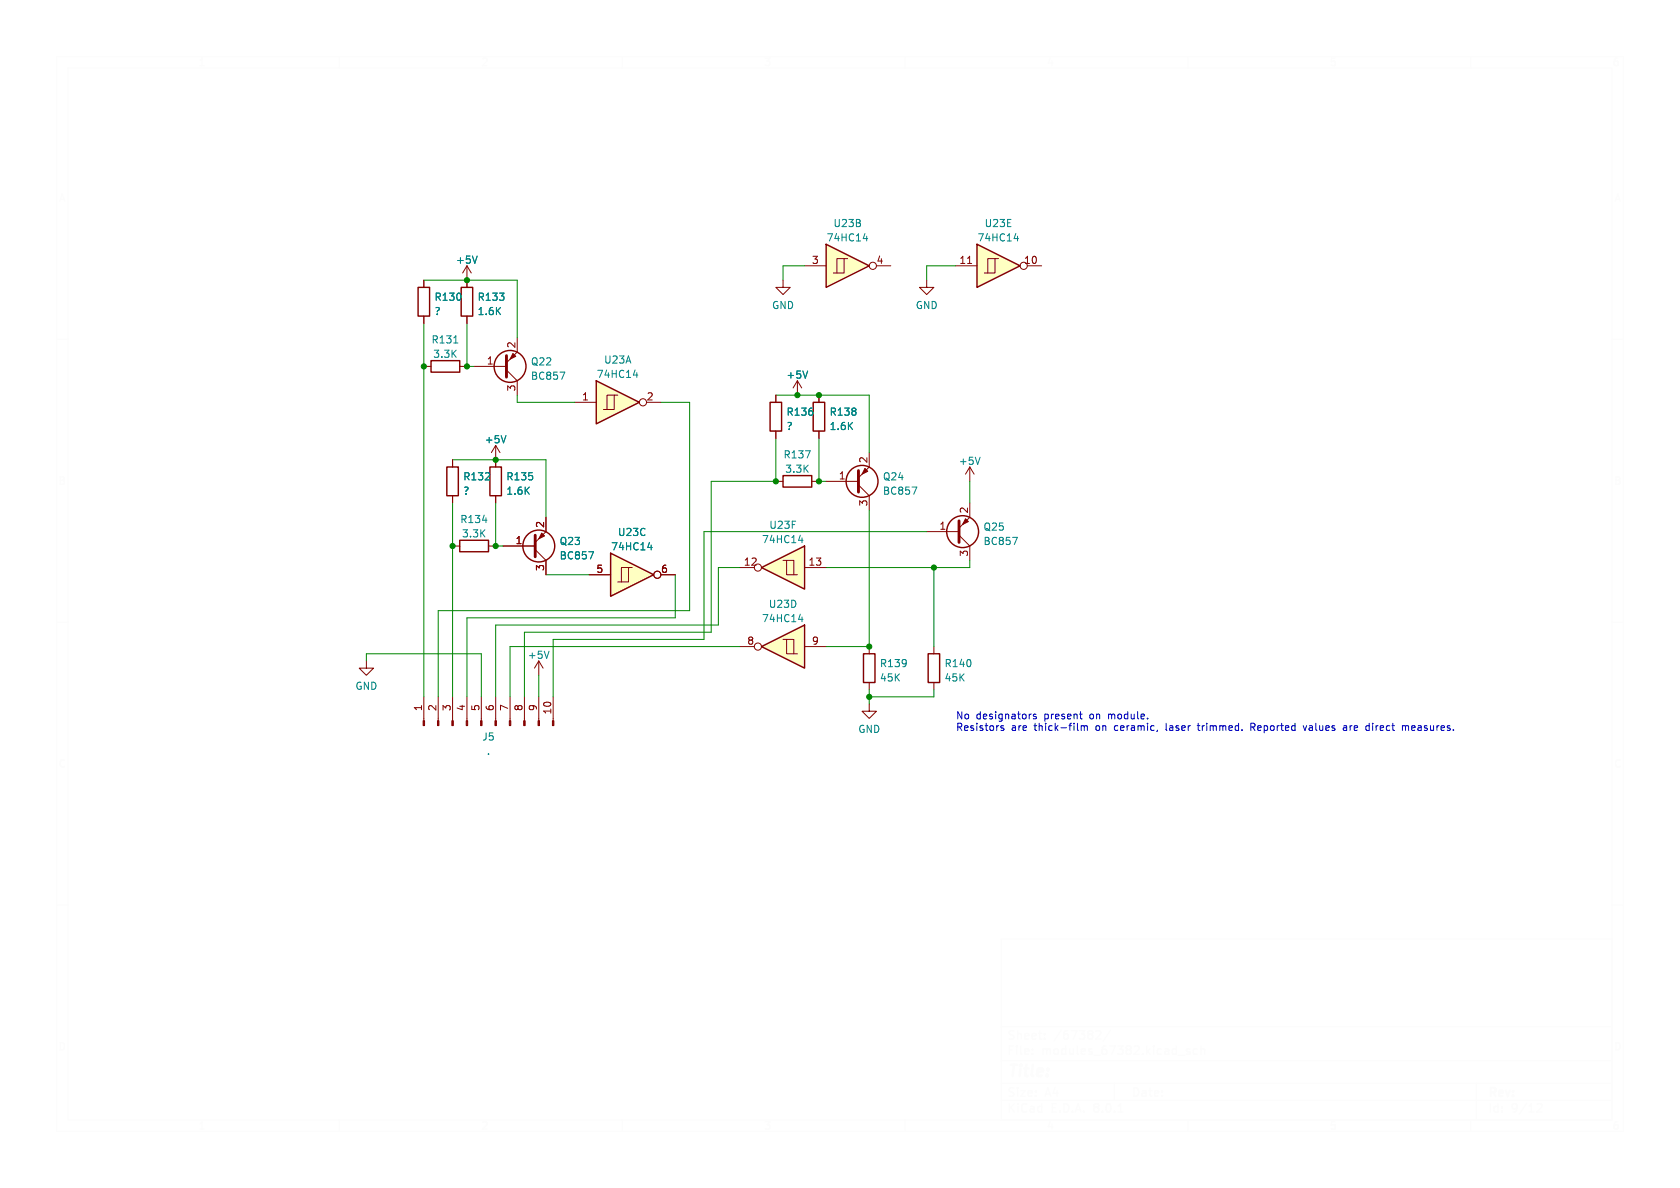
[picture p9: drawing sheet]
<svg xmlns="http://www.w3.org/2000/svg" width="297mm" height="210mm" viewBox="0 0 297 210" stroke-linecap="round" stroke-linejoin="round" font-family="sans-serif">
<g fill="none" stroke="#fcfcfc" stroke-width=".18">
<path d="M10 10h277v190h-277zM12 12h273v186h-273zM35.3 11.6h.8M35.3 10.7l.4-.4v1.3M60 10v2M85.3 10.4l.5-.1 .3 .4-.8 .9h.8M110 10v2M135.3 10.3h.8l-.4 .5 .3 .1v.6l-.2 .1-.5-.1M160 10v2M185.7 10.2l-.4 1h.9M186 10.7v.9M210 10v2"/>
<path d="M236 10.3h-.6l-.1 .6 .2-.1 .5 .1 .1 .1-.1 .5-.2 .1-.5-.1M260 10v2M286 10.3l-.4 .1a.88 .88 0 0 0 0 1.2l.4-.1 .1-.5-.3-.2-.3 .1-.2 .1M10.6 35.6l.4-1.3 .4 1.3M10.7 35.2h.6M285.6 35.6l.4-1.3 .4 1.3M285.7 35.2h.6M10 60h2M285 60h2M10.7 84.3h.4l.2 .2-.2 .4 .2 .1 .1 .3-.2 .3h-.5zM10.7 84.9h.4M285.7 84.3h.4l.2 .2-.2 .4 .2 .1 .1 .3-.2 .3h-.5z"/>
<path d="M285.7 84.9h.4M10 110h2M285 110h2M11.4 134.4a.62 .62 0 0 0-.9 .5 .62 .62 0 0 0 .7 .7l.2-.1M286.4 134.4a.62 .62 0 0 0-.9 .5 .62 .62 0 0 0 .7 .7l.2-.1M10 160h2M285 160h2M177 166h108v32h-108zM10.7 184.3a.66 .66 0 0 1 .7 .6 .66 .66 0 0 1-.7 .7zM35.3 198.7l.4-.4v1.3M35.3 199.6h.8M60 198v2"/>
<path d="M85.3 198.4l.5-.1 .3 .4-.8 .9h.8M110 198v2M135.3 198.3h.8l-.4 .5 .3 .1v.6l-.2 .1-.5-.1M160 198v2M177 194.5h108M177 191.5h108M177 187.5h108M177 181.5h108M178.5 195.1v1.5M178.5 185.6h.5M178.7 195.7l.6 .9M179.2 184.9h-.7v1.5"/>
<path d="M179.2 192.4l-.5-.1-.2 .1v.5l.6 .3 .1 .3-.2 .3-.6-.1M179.2 182.3l-.5-.1-.2 .1v.5l.6 .3 .1 .3-.2 .3-.6-.1M179.3 195.1l-.8 .9M179.7 184.9v.1M179.7 185.4v1M179.9 182.2v1.5M179.9 192.3v.1M179.9 192.8v1M179.9 182.8l.2-.1 .4 .1v.9M180 195.1v.1M180 195.6v1M180.5 192.8h.7l-.7 1h.7"/>
<path d="M180.5 184.9v1.3l.2 .2M181.2 185.9l.7-.1-.1-.3-.4-.1-.2 .2v.7h.6M181.2 183.2l.7-.1-.1-.3-.4-.1-.2 .2v.7h.6M181.5 195.2a.6 .6 0 0 0-.7 0 .6 .6 0 0 0-.2 .8 .56 .56 0 0 0 .3 .5 .56 .56 0 0 0 .6 0M181.7 193.3l.8-.1-.1-.3-.4-.1-.3 .2 .1 .7h.6M182.2 195.7h.5l.1 .9M182.5 183.2l.7-.1-.1-.3-.4-.1-.2 .2v.7h.6M182.5 186.3v.1M182.5 185.5v.1M182.8 196h-.5a.29 .29 0 0 0-.2 .3 .29 .29 0 0 0 .2 .3l.5-.1M183.1 193.7v.1M183.1 192.9v.1"/>
<path d="M183.6 182.7h.6M183.8 182.2v1.3l.4 .2M184.2 195.7l-.5-.1-.2 .3v.4l.1 .2h.6M184.2 195.1v1.5M184.4 185.5l.4-.1 .2 .2M184.4 185.4v1M184.7 183.6v.1M184.7 182.8v.1M184.7 193.8l.5-1.5 .5 1.5M184.9 193.4h.7M185 185.6l.2-.2 .4 .1 .1 .9M185 185.6v.8"/>
<path d="M185.7 198.2l-.4 1h.9M186 198.7v.9M186 195.8h.5M186.4 185.5l.2-.1 .4 .1 .1 .6-.1 .2-.4 .1-.2-.1zM186.5 192.2l-.3 1.1h.9M186.7 195.1h-.7v1.5h.7M186.9 192.8v1M187.4 196.5v.1M187.6 182.1l-1.3 2M188.1 195.1a.76 .76 0 0 1 .9 .7 .76 .76 0 0 1-.9 .8zM188.4 185.5l-.4-.1-.3 .3v.4l.1 .2h.6M188.4 184.9v1.5"/>
<path d="M188.7 182.2a.59 .59 0 0 0-.7 .6v.6l.2 .2 .4 .1 .2-.1 .1-.5-.2-.3h-.4l-.3 .3M189.1 185.4l.1 .9 .3 .1 .2-.1M189.4 182.2h1l-.7 1.5M189.6 196.5v.1M189.7 185.4v1M190.1 196.6l.5-1.5 .5 1.5M190.2 196.2h.8M190.5 184.9v1.3l.2 .2M190.8 182.2h.9l-.5 .6 .5 .1v.7l-.2 .1h-.5l-.2-.1M191.2 185.9l.7-.1-.1-.3-.4-.1-.2 .2v.7h.6M191.6 196.5v.1M192.6 182.8l-.3 .3 .1 .5 .2 .1 .4-.1 .2-.2-.1-.4-.2-.2"/>
<path d="M192.6 182.8l-.3-.2 .3-.4 .4 .1 .2 .2-.3 .3M192.6 182.8h.3M193 185.5l-.3-.1-.2 .2v.2l.5 .2v.3h-.5M193.4 186.5h1.1M193.7 195.7l-.3 .3v.3l.3 .3 .4-.1 .1-.2v-.4l-.2-.2M193.7 195.7l-.3-.2 .3-.4 .4 .1 .1 .2-.2 .3M193.7 195.7h.3M193.7 182.3l.6-.1 .2 .1 .1 .3-.9 1.1h.9M194.9 196.5v.1M195.5 184.9a.59 .59 0 0 0-.7 .6v.6l.2 .2 .4 .1 .2-.1 .1-.5-.2-.3h-.4l-.3 .3M195.7 195.2l.2-.1a.81 .81 0 0 1 .6 .6 .81 .81 0 0 1-.3 .8l-.2 .1a.81 .81 0 0 1-.3-1.4zM196.2 184.9h1l-.7 1.5"/>
<path d="M196.3 182.1l-1.3 2M197 191.5v3M197 196.5v.1M197.6 184.9h.9l-.5 .6 .5 .1v.7l-.3 .1h-.4l-.2-.1M197.7 196.6h.8M197.7 195.5l.4-.4v1.5M199.4 185.5l-.3 .3 .1 .5 .2 .1 .4-.1 .2-.2-.1-.4-.2-.2M199.4 185.5l-.3-.2 .3-.4 .4 .1 .2 .2-.3 .3M199.4 185.5h.3M200.5 192.3a.76 .76 0 0 1 .8 .7 .76 .76 0 0 1-.8 .8zM200.5 185l.6-.1 .2 .1 .1 .3-.9 1.1h.9M202 192.9h.5l.1 .9"/>
<path d="M202 186.3v.1M202.6 193.2h-.5a.29 .29 0 0 0-.2 .3 .29 .29 0 0 0 .2 .3l.5-.1M202.7 184.9v1.5M202.9 185.8l.4 .6M203.1 192.8h.6M203.3 192.3v1.3l.4 .2M203.3 185.4l-.6 .6M204 184.9v.1M204 185.4v1M204.1 193.3l.7-.1-.1-.3-.4-.1-.2 .2 .1 .7h.5M205.3 185.5l-.4-.1-.3 .3v.4l.1 .2h.6M205.5 193.7v.1"/>
<path d="M205.5 192.9v.1M206 185.5h.5l.1 .9M206.6 185.8h-.5a.29 .29 0 0 0-.2 .3 .29 .29 0 0 0 .2 .3l.5-.1M208 185.5l-.5-.1-.3 .3v.4l.2 .2h.6M208 184.9v1.5M208.3 186.5h1.2M210 198v2M210.3 185.5l-.3-.1-.3 .2 .1 .2 .5 .2v.3h-.6M211.7 185.5l-.5-.1-.2 .3v.4l.1 .2h.6M212.3 185.5l.2-.1 .4 .1 .1 .9M212.3 184.9v1.5M236 198.3h-.6l-.1 .6 .2-.1 .5 .1 .1 .1-.1 .5-.2 .1-.5-.1"/>
<path d="M260 198v2M261 191.5v6.5M263.5 195.1v1.5M264.8 195.7l-.4-.1-.3 .3v.4l.1 .2h.6M264.8 195.1v1.5M265.5 196.5v.1M265.5 195.7v.1M268.2 195.7l-.3 .3h-.3l-.3-.3 .2-.5 .4-.1 .2 .1a.99 .99 0 0 1-.4 1.4h-.2M269.9 195l-1.3 2M270.3 196.6h.9M270.3 195.5l.4-.4v1.5M271.7 195.2l.6-.1 .2 .1 .1 .3-.9 1.1h.9"/>
<path d="M285.7 184.3a.66 .66 0 0 1 .7 .6 .66 .66 0 0 1-.7 .7zM286 198.3l-.4 .1a.88 .88 0 0 0 0 1.2l.4-.1 .1-.5-.3-.2-.3 .1-.2 .1"/>
</g>
<path d="M263.6 193.1l.7-.1 .1-.2-.1-.4-.2-.1h-.5v1.5M263.9 193.1l.5 .7M265 193.3l.7-.2-.1-.2-.4-.1-.2 .2 .1 .7h.5M266.2 192.8l.4 1 .3-1M267.5 193.6v.2M267.5 192.9v.1" fill="none" stroke="#fcfcfc" stroke-width=".3"/>
<g fill="none" stroke="#fcfcfc" stroke-width=".4">
<path d="M178.7 188.2h1.1M179.3 188.2l-.3 2M180.4 188.9l-.1 1.3M180.5 188.2v.2M180.5 188.2l-.1 .1 .1 .1M180.5 188.2l.1 .1-.1 .1M181.1 188.9h.7M181.5 188.2l-.3 1.7 .1 .2 .4 .1M182.6 188.2l-.2 1.7 .2 .3M183.4 189.5l1-.1-.1-.4-.2-.1-.5 .1-.3 .9 .3 .3 .6-.1M185.1 190l.1 .1-.1 .1M185.1 190l-.1 .1 .1 .1"/>
<path d="M185.1 190v.2M185.3 189l-.1 .2M185.3 189v.1l-.1 .1M185.3 189l-.1 .1v.1"/>
</g>
<path d="M144.8 69.9v1.2M144.8 76.2v1.3M163.8 94h5.7M169.5 94.6l1.9 1.9v2.6M171.4 88.9v2.5l-1.9 1.9" fill="none" stroke="#840000" stroke-width=".18"/>
<path d="M169.5 92.1v3.8" fill="none" stroke="#840000" stroke-width=".51"/>
<path d="M170.7 91.7l.5 .5-1 .5z" fill="#840000" stroke="#840000" stroke-width=".18"/>
<g fill="none" stroke="#840000" stroke-width=".25">
<path d="M143.8 71.1h2v5.1h-2z"/>
<circle cx="170.2" cy="94" r="2.82"/>
</g>
<path d="M179 95h.9l-.6 1.3" fill="none" stroke="#008484" stroke-width=".18"/>
<path d="M146 43.2l7.7 3.8-7.7 3.8z" fill="#ffffc2"/>
<path d="M146 43.2l7.7 3.8-7.7 3.8z" fill="none" stroke="#840000" stroke-width=".25"/>
<g fill="none" stroke="#840000" stroke-width=".18">
<path d="M138.4 49.5v1.3h1.3l-1.3 1.3-1.2-1.3h1.2M142.2 47h3.8M149.2 45.7h-1.2v2.6M149.9 45.7h-.7v2.6h-1.9M154.9 47h2.6M163.8 49.5v1.3h1.3l-1.3 1.3-1.2-1.3h1.2M95.2 116.8l-.7 1.3M95.2 116.8v2.6M95.2 116.8l.8 1.3"/>
<circle cx="154.3" cy="47" r=".63"/>
</g>
<path d="M152.6 42.2h.8M153.2 41.7v.9M97.1 115.1l-.5 1.3" fill="none" stroke="#008484" stroke-width=".18"/>
<path d="M172.7 43.2l7.6 3.8-7.6 3.8z" fill="#ffffc2"/>
<path d="M172.7 43.2l7.6 3.8-7.6 3.8zM152.7 115.6h2v5.1h-2z" fill="none" stroke="#840000" stroke-width=".25"/>
<g fill="none" stroke="#840000" stroke-width=".18">
<path d="M168.9 47h3.8M171.1 46.6h.7M175.9 45.7h-1.3v2.6M176.5 45.7h-.6v2.6h-1.9M181.6 47h2.5M153.7 114.3v1.3M153.7 124.5v1.2h1.2l-1.2 1.3-1.3-1.3h1.3M153.7 120.7v1.2"/>
<circle cx="181" cy="47" r=".63"/>
</g>
<path d="M179.3 42.2h.8M179.9 41.7v.9" fill="none" stroke="#008484" stroke-width=".18"/>
<path d="M134.6 114.3l7.6-3.8v7.6z" fill="#ffffc2"/>
<path d="M81.5 50.8h2.1v5.1h-2.1zM134.6 114.3l7.6-3.8v7.6z" fill="none" stroke="#840000" stroke-width=".25"/>
<g fill="none" stroke="#840000" stroke-width=".18">
<path d="M82.5 47v3.8M82.5 55.9v1.3M82.5 47l-.7 1.3M82.5 47l.8 1.3M171.4 82.6l-.7 1.2M171.4 82.6v2.5M171.4 82.6l.8 1.2M130.8 114.3h2.5M138.4 113h.7v2.6h1.9M139.1 113h1.2v2.6M142.2 114.3h3.8M74.9 123.2v4.2"/>
<path d="M77.5 123.2v4.2M80 123.2v4.2M82.5 123.2v4.2M85.1 123.2v4.2M87.6 123.2v4.2M90.2 123.2v4.2M92.7 123.2v4.2M95.2 123.2v4.2M97.8 123.2v4.2"/>
<circle cx="134" cy="114.3" r=".63"/>
</g>
<path d="M84.4 45.3l-.5 1.2M173.3 80.8l-.5 1.3M141.2 109.5h.8M141.8 109.1v.8" fill="none" stroke="#008484" stroke-width=".18"/>
<g fill="#840000" stroke="#840000" stroke-width=".18">
<path d="M97.7 127.4h.2v.9h-.2z"/>
<path d="M95.1 127.4h.3v.9h-.3z"/>
<path d="M92.6 127.4h.2v.9h-.2z"/>
<path d="M90 127.4h.3v.9h-.3z"/>
<path d="M87.5 127.4h.3v.9h-.3z"/>
<path d="M85 127.4h.2v.9h-.2z"/>
<path d="M82.4 127.4h.3v.9h-.3z"/>
<path d="M79.9 127.4h.2v.9h-.2z"/>
<path d="M77.3 127.4h.3v.9h-.3z"/>
<path d="M74.8 127.4h.3v.9h-.3z"/>
</g>
<path d="M107.9 97.8l7.7 3.8-7.7 3.8z" fill="#ffffc2"/>
<g fill="none" stroke="#840000" stroke-width=".25">
<path d="M73.9 50.8h2v5.1h-2zM76.2 63.8h5.1v2h-5.1zM107.9 97.8l7.7 3.8-7.7 3.8z"/>
<circle cx="90.2" cy="64.8" r="2.82"/>
<circle cx="95.2" cy="96.5" r="2.82"/>
</g>
<g fill="none" stroke="#840000" stroke-width=".18">
<path d="M74.9 49.5v1.3M74.9 55.9v1.3M91.4 59.7v2.5l-1.9 1.9M74.9 64.8h1.3M81.3 64.8h1.2M83.8 64.8h5.7M89.5 65.4l1.9 1.9v2.6M88.9 96.5h5.7M94.6 97.2l1.9 1.9v2.5M96.5 91.4v2.6l-1.9 1.9M104.1 101.6h3.8M111.1 100.3h-1.2v2.6"/>
<path d="M111.8 100.3h-.7v2.6h-1.9M116.8 101.6h2.6"/>
<circle cx="116.2" cy="101.6" r=".63"/>
</g>
<path d="M80.2 60.6h.7M99 65.8h.8l-.5 1.3M104.1 97.5h.8l-.5 1.3M114.5 96.8h.8M115.1 96.4v.8" fill="none" stroke="#008484" stroke-width=".18"/>
<path d="M89.5 62.9v3.8M94.6 94.6v3.8" fill="none" stroke="#840000" stroke-width=".51"/>
<g fill="#840000" stroke="#840000" stroke-width=".18">
<path d="M95.8 94.2l.5 .5-1.1 .6z"/>
<path d="M90.7 62.5l.5 .5-1 .5z"/>
</g>
<path d="M105.4 67.3l7.6 3.8-7.6 3.8z" fill="#ffffc2"/>
<g fill="none" stroke="#840000" stroke-width=".25">
<path d="M105.4 67.3l7.6 3.8-7.6 3.8zM136.1 71.1h2.1v5.1h-2.1zM79 82.6h2v5h-2zM81.3 95.5h5.1v2h-5.1zM86.6 82.6h2v5h-2zM138.4 84.1h5.1v2h-5.1zM164.1 115.6h2v5.1h-2z"/>
<circle cx="152.4" cy="85.1" r="2.82"/>
</g>
<g fill="none" stroke="#840000" stroke-width=".18">
<path d="M87.6 78.7l-.7 1.3M87.6 78.7v3.9M87.6 78.7l.8 1.3M101.6 71.1h3.8M108.6 69.9h-1.3v2.5M109.2 69.9h-.6v2.5h-1.9M114.3 71.1h2.5M137.2 69.9v1.2M137.2 76.2v1.3M141 67.3l-.8 1.3M141 67.3v2.6M141 67.3l.7 1.3"/>
<path d="M80 96.5h1.3M80 81.3v1.3M80 87.6v1.3M86.4 96.5h1.2M87.6 87.6v1.3M137.2 85.1h1.2M143.5 85.1h1.3M146 85.1h5.8M151.8 85.7l1.9 1.9v2.6M153.7 80v2.6l-1.9 1.9M64.8 116.8v1.3h1.2l-1.2 1.3-1.3-1.3h1.3M165.1 114.3v1.3"/>
<path d="M165.1 120.7v1.2"/>
<circle cx="113.7" cy="71.1" r=".63"/>
</g>
<path d="M89.4 77l-.4 1.3M112 66.3h.8M112.6 65.9v.8M142.4 79.7h.8l-.5 1.3M142.8 65.6l-.4 1.3M85.3 92h.8M161.2 86.1h.9l-.6 1.3" fill="none" stroke="#008484" stroke-width=".18"/>
<path d="M151.8 83.2v3.8" fill="none" stroke="#840000" stroke-width=".51"/>
<path d="M152.9 82.8l.5 .5-1 .5z" fill="#840000" stroke="#840000" stroke-width=".18"/>
<path d="M134.6 100.3l7.6-3.8v7.6z" fill="#ffffc2"/>
<path d="M134.6 100.3l7.6-3.8v7.6z" fill="none" stroke="#840000" stroke-width=".25"/>
<g fill="none" stroke="#840000" stroke-width=".18">
<path d="M74.9 49.5v1.3M74.9 55.9v1.3M82.5 49.5v1.3M82.5 55.9v1.3M137.2 69.9v1.2M137.2 76.2v1.3M144.8 69.9v1.2M144.8 76.2v1.3M80 81.3v1.3M80 87.6v1.3M87.6 81.3v1.3M87.6 87.6v1.3"/>
<path d="M88.9 96.5h5.7M96.5 91.4v2.6M96.5 99.1v2.5M138.4 99.1h.7v2.5h1.9M139.1 99.1h1.2v2.5M104.1 101.6h3.8M116.8 101.6h2.6M130.8 100.3h2.5M142.2 100.3h3.8"/>
<circle cx="116.2" cy="101.6" r=".63"/>
<circle cx="134" cy="100.3" r=".63"/>
</g>
<path d="M84.4 45.3l-.5 1.2M89.4 77l-.4 1.3M142.8 65.6l-.4 1.3M104.1 97.5h.8l-.5 1.3M114.5 96.8h.8M115.1 96.4v.8M141.2 95.5h.8M141.8 95.1v.8" fill="none" stroke="#008484" stroke-width=".18"/>
<g fill="none" stroke="#0000c2" stroke-width=".18">
<path d="M177.4 128.3h-.3l-.2 .2 .1 .1 .4 .2v.3h-.5M182.2 126.2h.1M183.2 126.3l-.3-.1-.2 .2v.2l.5 .1v.3h-.5M190.5 127.9v1l.2 .2M190.8 126.2h.5M191.1 128.4l.4-.1 .2 .2M191.1 128.3v.8M191.2 127.1h.1M191.7 128.5l.2-.2h.3v.8M191.7 128.5v.6M204.6 129.1v.1M206.1 127.9v1l.2 .2"/>
<path d="M211.6 128.3h.5M211.8 127.9v1l.3 .2M221.4 128.5l.5 .6M221.7 127.9h-.6v1.2M221.7 128.5h-.6M230.4 128.3l.3 .8 .3-.8M237.5 128.3h.5l.1 .8M238.1 128.6h-.4l-.2 .2 .2 .3h.4M241.9 128.3h.2M242.1 127.9v1.2M242.1 129.1h-.2M248 128.3h.3l.2 .2"/>
<path d="M248.5 128.5l.2-.2h.3v.8M248.5 128.5v.6"/>
</g>
<g fill="none" stroke="#008400" stroke-width=".18">
<path d="M74.9 49.5h16.5v10.2M74.9 57.2v66M82.5 57.2v7.6h1.3M142.2 47h-3.8v2.5M168.9 47h-5.1v2.5M91.4 69.9v1.2h10.2M116.8 71.1h5.1v36.9h-44.4v15.2M137.2 77.5v7.6h-11.5v26.7h-33v11.4M137.2 69.9h16.5v10.1M144.8 77.5v7.6h1.2M80 88.9v34.3M80 81.3h16.5v10.1"/>
<path d="M87.6 88.9v7.6h1.3M153.7 90.2v24.1h-7.7M163.8 94h-39.3v19h-26.7v10.2M171.4 99.1v1.2h-25.4M171.4 85.1v3.8M64.8 116.8v-1.2h20.3v7.6M95.2 119.4v3.8M96.5 101.6h7.6M119.4 101.6v7.6h-36.9v14M130.8 100.3h-3.8v10.2h-39.4v12.7M130.8 114.3h-40.6v8.9M165.1 100.3v14"/>
<path d="M153.7 121.9v2.6M165.1 121.9v1.3h-11.4"/>
</g>
<g fill="#008400" stroke="#008400" stroke-width=".18">
<circle cx="153.7" cy="123.2" r=".46"/>
<circle cx="141" cy="69.9" r=".46"/>
<circle cx="137.2" cy="85.1" r=".46"/>
<circle cx="144.8" cy="85.1" r=".46"/>
<circle cx="144.8" cy="69.9" r=".46"/>
<circle cx="153.7" cy="114.3" r=".46"/>
<circle cx="165.1" cy="100.3" r=".46"/>
<circle cx="87.6" cy="81.3" r=".46"/>
<circle cx="87.6" cy="96.5" r=".46"/>
<circle cx="82.5" cy="49.5" r=".46"/>
<circle cx="74.9" cy="64.8" r=".46"/>
<circle cx="82.5" cy="64.8" r=".46"/>
<circle cx="80" cy="96.5" r=".46"/>
</g>
<g font-size="1.8" fill="#008484">
<text x="147.2" y="40.3">U23B</text>
<text x="174" y="40.3">U23E</text>
<text x="80.5" y="46.8">+5V</text>
<text x="146" y="42.9">74HC14</text>
<text x="172.7" y="42.9">74HC14</text>
<text x="76.7" y="53.4">R130</text>
<text x="84.3" y="53.4">R133</text>
<text x="76.7" y="55.9">?</text>
<text x="84.3" y="55.9">1.6K</text>
<text x="136.4" y="54.8">GND</text>
<text x="161.8" y="54.8">GND</text>
<text x="76.2" y="60.9">R131</text>
<text x="76.5" y="63.5">3.3K</text>
<text x="93.8" y="64.8">Q22</text>
<text x="106.7" y="64.5">U23A</text>
<text x="93.8" y="67.3">BC857</text>
<text x="105.4" y="67">74HC14</text>
<text x="138.9" y="67.1">+5V</text>
<text x="138.9" y="73.7">R136</text>
<text x="138.9" y="76.2">?</text>
<text x="146.6" y="73.7">R138</text>
<text x="146.6" y="76.2">1.6K</text>
<text x="85.6" y="78.6">+5V</text>
<text x="138.4" y="81.2">R137</text>
<text x="138.7" y="83.8">3.3K</text>
<text x="169.4" y="82.4">+5V</text>
<text x="81.8" y="85.1">R132</text>
<text x="81.8" y="87.7">?</text>
<text x="89.4" y="85.1">R135</text>
<text x="89.4" y="87.7">1.6K</text>
<text x="156" y="85.1">Q24</text>
<text x="156" y="87.7">BC857</text>
<text x="81.3" y="92.7">R134</text>
<text x="81.6" y="95.2">3.3K</text>
<text x="109.1" y="95">U23C</text>
<text x="135.9" y="93.7">U23F</text>
<text x="173.8" y="94">Q25</text>
<text x="98.8" y="96.5">Q23</text>
<text x="98.8" y="99.1">BC857</text>
<text x="107.9" y="97.5">74HC14</text>
<text x="134.6" y="96.2">74HC14</text>
<text x="173.8" y="96.5">BC857</text>
<text x="135.8" y="107.7">U23D</text>
<text x="134.6" y="110.2">74HC14</text>
<text x="93.2" y="116.7">+5V</text>
<text x="155.5" y="118.1">R139</text>
<text x="166.9" y="118.1">R140</text>
<text x="62.7" y="122.1">GND</text>
<text x="155.5" y="120.7">45K</text>
<text x="166.9" y="120.7">45K</text>
<text x="85.2" y="131.1">J5</text>
<text x="151.6" y="129.8">GND</text>
<text x="86" y="133.6">.</text>
</g>
<g font-size="1.8" fill="#840000">
<text x="143.4" y="46.7">3</text>
<text x="154.9" y="46.7">4</text>
<text x="169.5" y="46.7">11</text>
<text x="180.9" y="46.7">10</text>
<text x="86" y="64.5">1</text>
<text x="91.2" y="61.7" transform="rotate(-90 91.2 61.7)">2</text>
<text x="91.2" y="69.3" transform="rotate(-90 91.2 69.3)">3</text>
<text x="102.8" y="70.9">1</text>
<text x="114.2" y="70.9">2</text>
<text x="153.4" y="82" transform="rotate(-90 153.4 82)">2</text>
<text x="148.2" y="84.8">1</text>
<text x="153.4" y="89.6" transform="rotate(-90 153.4 89.6)">3</text>
<text x="96.3" y="93.4" transform="rotate(-90 96.3 93.4)">2</text>
<text x="166" y="93.7">1</text>
<text x="171.2" y="90.9" transform="rotate(-90 171.2 90.9)">2</text>
<text x="91.1" y="96.3">1</text>
<text x="96.3" y="101" transform="rotate(-90 96.3 101)">3</text>
<text x="105.3" y="101.3">5</text>
<text x="116.8" y="101.3">6</text>
<text x="131.4" y="100.1">12</text>
<text x="142.8" y="100.1">13</text>
<text x="171.2" y="98.5" transform="rotate(-90 171.2 98.5)">3</text>
<text x="132" y="114">8</text>
<text x="143.4" y="114">9</text>
<text x="74.7" y="125.8" transform="rotate(-90 74.7 125.8)">1</text>
<text x="77.2" y="125.8" transform="rotate(-90 77.2 125.8)">2</text>
<text x="79.8" y="125.8" transform="rotate(-90 79.8 125.8)">3</text>
<text x="82.3" y="125.8" transform="rotate(-90 82.3 125.8)">4</text>
<text x="84.8" y="125.8" transform="rotate(-90 84.8 125.8)">5</text>
<text x="87.4" y="125.8" transform="rotate(-90 87.4 125.8)">6</text>
<text x="89.9" y="125.8" transform="rotate(-90 89.9 125.8)">7</text>
<text x="92.5" y="125.8" transform="rotate(-90 92.5 125.8)">8</text>
<text x="95" y="125.8" transform="rotate(-90 95 125.8)">9</text>
<text x="97.5" y="126.4" transform="rotate(-90 97.5 126.4)">10</text>
</g>
<g font-size="1.8" fill="#0000c2">
<text x="168.9" y="127.2">No</text>
<text x="168.9" y="129.3">Resistors</text>
<text x="172.6" y="127.2">designators</text>
<text x="178.8" y="129.3">are</text>
<text x="183" y="129.3">thick-film</text>
<text x="184.7" y="127.2">present</text>
<text x="192.9" y="127.2">on</text>
<text x="194" y="129.3">on</text>
<text x="196.4" y="127.2">module.</text>
<text x="197.5" y="129.3">ceramic,</text>
<text x="206.8" y="129.3">laser</text>
<text x="212.6" y="129.3">trimmed.</text>
<text x="222.2" y="129.3">Reported</text>
<text x="231.7" y="129.3">values</text>
<text x="239" y="129.3">are</text>
<text x="243.2" y="129.3">direct</text>
<text x="249.8" y="129.3">measures.</text>
</g>
</svg>
